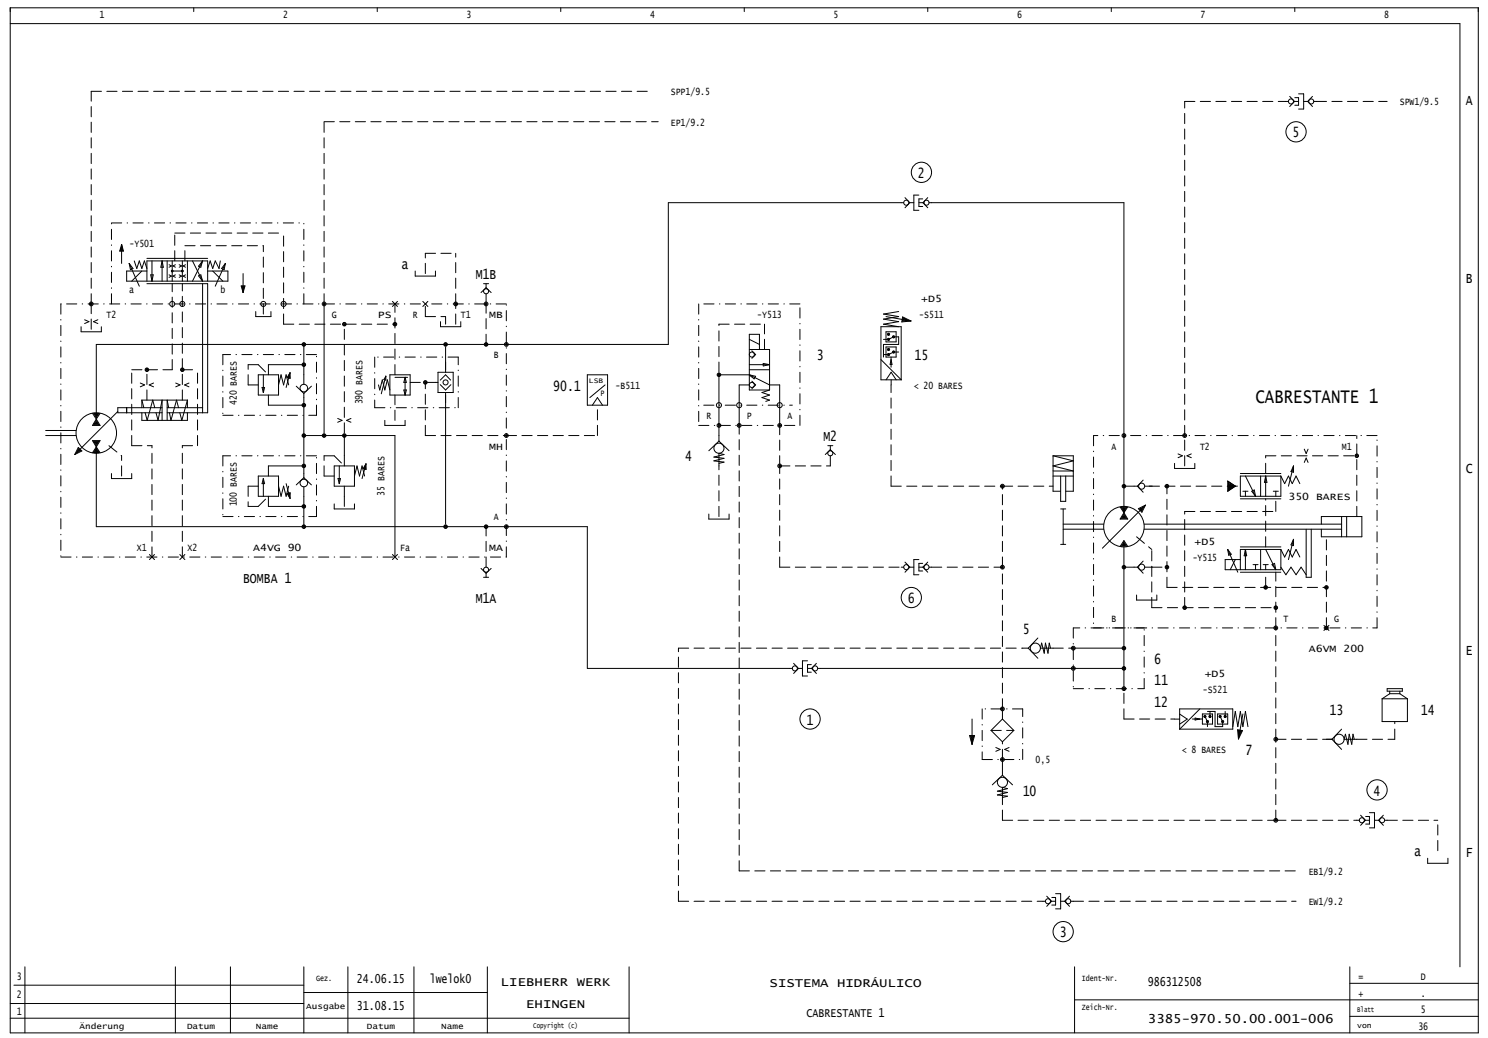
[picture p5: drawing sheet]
<svg xmlns="http://www.w3.org/2000/svg" width="582mm" height="406mm" viewBox="0 0 582 406" stroke-linecap="round" stroke-linejoin="round" font-family="sans-serif">
<g fill="none" stroke="#000" stroke-width=".39">
<path d="M4 3.1h574.2v400.9h-574.2zM4 9.2h567v369M75.8 3.1v1.4M147.6 3.1v1.4M219.3 3.1v1.4M291.1 3.1v1.4M362.9 3.1v1.4M434.7 3.1v1.4M506.4 3.1v1.4M503 39.7h1M504.4 37.7l1.9 2-1.9 2M505.9 39.7h2"/>
<path d="M506.4 38.2h1.5v3h-1.5M507.9 36.7h2v6h-2M509.9 39.7h1.6M511.5 39.7l1.9 2M513.4 37.7l-1.9 2M513.8 39.7h1M353.5 79.3h-92.1v55.4h-223.7v26.8M354 77.3l1.8 2M355.8 79.3h1.6M355.8 79.3l-1.8 2M359.4 76.3h-2v6h2M359.4 79.3h2"/>
<path d="M360.9 77.8h-1.5v3h1.5M362.9 77.3l-1.9 2 1.9 2M363.4 79.3h76.2v121.3M47.6 95.6l.7 2.6h-1.5zM47.6 95.6l.4 2.5h-1l.6-1.7 .1 1.4h-.4l.3-.7M47.6 95.6v7.4M50.5 103l1.5 2-1 .5zM50.5 103l4 9M52.5 102.1l1 2.9 1-2.9 1 2.9 1-2.9 1 2.9M55.5 106l-4 4M57.5 106h-8v4h39.6v-4h-7.9M57.5 110v-7.9h23.7v7.9"/>
<path d="M57.5 111h23.7v50.5h-15.8M57.5 101.1h23.7M58.9 107.5h1l-.5 2.5zM59.4 102.1v7.9M63.4 102.1v7.9M63.4 102.1l.5 2.4h-1zM65.4 102.1v7.9M66.1 103.5l1 .5-1 .5M66.1 107.5l1 .5-1 .5M67.4 106h3.9M67.4 102.1v7.9M68.6 103.5l-.9 .5 .9 .5"/>
<path d="M68.6 107.5l-.9 .5 .9 .5M70.1 103.5l.9 .5-.9 .5M70.1 107.5l.9 .5-.9 .5M71.3 102.1v7.9M72.6 103.5l-1 .5 1 .5M72.6 107.5l-1 .5 1 .5M73.3 102.1v7.9M75.3 102.1l3.9 7.9M77.7 107.9l.8-.4 .7 2.5zM79.2 102.1l-.7 2.4-.8-.4zM79.2 102.1l-3.9 7.9M79.2 111v50.5"/>
<path d="M83.2 106l4 4M86.2 102.1l-.5 2.9-1.5-2.9-1 2.9-1-2.9-1 2.9M88.1 103l-.4 2.5-1-.5zM88.1 103l-3.9 9M94.3 111.8h1.5l-.7 2.6zM95.1 112.9l.3-.7h-.5l.2 1.4 .5-1.6h-1l.5 2.4M95.1 107v7.4M126.8 118.9v50.5M153.5 117.9l2 2M155.5 117.9l-2 2M162.4 106v2h7.9v-2M165.4 117.9l2 2"/>
<path d="M167.4 117.9l-2 2M188.1 114.4l2-1.9 2 1.9M189.1 111h2M190.1 111v1.9M31.7 127.8v2h7.9v-2M33.1 125.1l1.7 .7-1.7 .8M38.3 125.1l-1.7 .7 1.7 .8M100 121.9v1.9h6v-1.9M118.8 134.7v15.6M172.3 125.8v2h7.9v-2M174.3 135.7v9.9M293.1 136.7h7.9v15.8"/>
<path d="M293.1 132.7l3.9 2M294.1 137.2l1.5 1.5-1.5 1.5M297 136.7v-5.9h-3.9v21.7h7.9M345.6 132.7h1.9l2-.9h2v2.9h-5.9v5M346.5 129.8h4v3.9h-4zM346.5 135.7h4v4h-4zM346.5 123.8l9.8 1.7M351.5 137.7h-2l-2 1h-1.9M351.5 121.9l-5.9 .9 5.9 1-5.9 1 5.9 1-5.9 1 5.9 1M353 124l3.3 1.5-3.6 .4zM354.3 125.2l-.9-.6-.1 .6 1.9 .2-2-1.1-.2 1.3 3.3-.1M49.5 159.5v2"/>
<path d="M54.9 149.8l1.7 .8-1.7 .7M55.5 156.5v3M55.5 156.5l.8 3M55.5 156.5h17.8M60.1 149.8l-1.7 .8 1.7 .7M60.5 159.5l-.8-3-2.1 7.9-.8-2.9M63.4 159.5h-17.3v2h17.3M65.4 159.5h13.8M66 159.5l-.6-3v7.9M68.7 149.8l1.7 .8-1.7 .7M69.8 159.5l-.8-3-2.1 7.9-.6-2.9M73.3 156.5v3"/>
<path d="M73.3 156.5l-2.2 7.9-.8-2.9M73.9 149.8l-1.7 .8 1.7 .7M101 146.6h7.9v7.9h-7.9zM102.5 151.6h1l-.5 1.9zM103 146.6v6.9M105 154.5v4h13.8M108.9 150.6l1-4 1 4 1-4 1 4M113.4 145.8l.1 2.2-1.2-.3zM113.4 145.8l-1.5 5.8M113.4 145.8l-.8 1.8 .7 .2v-1.4l-.4 1.1 .3 .1-.1-.6M115.9 151.1l2.9 2.8M118.8 142.6h-13.8v4"/>
<path d="M118.8 153.9v32.9M121.8 151.1l-3 2.8M148 150.6l.5 1.9 1-3.9 1 3.9 1-3.9 1 3.9M150.9 147.2l-.8 1.3 .8 .2v-1.6l-1.8 6.9M152.5 146.6h7.9v7.9h-7.9zM154.5 147.6h4.9M157.9 152.5h1l-.5 2zM158.4 147.6l.5 2h-1zM158.4 147.6v6.9M170.3 149.6h1M171.3 145.6h6v7.9h-6zM172.2 150.5l2.1 2 2.1-2"/>
<path d="M172.2 148.7l2.1-2.1 2 2.1M174.3 153.5v51.5M229.7 146.6h7.9v11.9h-7.9zM231.7 158.5l2-3 2 3M236.7 150.6l-6 4.9M293.1 146.6h-11.9v25.9M293.1 142.6h7.9M293.1 144.6h7.9M293.1 146.6l2.5 .6-.6 1-1.9-1.5M293.1 146.6l7.9 4h4v15.8M293.1 150.6h-4v15.8M294.1 149.1l1.5 1.5-1.5 1.4"/>
<path d="M298.5 142.1l2.5 .5-2.5 .5zM301 152.5l-3 1 3 1-3 1 3 1-1.5 .5M344.6 148.6v-20.8h7.9v20.8M344.6 140.7l7.9 7.9h-7.9M346.6 148.6l1.9-3 2 3M348.5 140.7l.4 1.8h-.8zM348.5 148.6v1.9M17.9 170.4h11.8M17.9 168.4h11.8M30.6 175l1.4 1.4-2.8 1.4zM30.7 175.5l.8 .8-1.6 .8zM30.8 175.9l.2 .3-.4 .2z"/>
<path d="M36.2 172.3h2.9l-1.4 2.5zM36.2 161.6l1.5 2.3M36.7 161.7h1.9l-.9 1.6zM36.7 172.6h1.9l-.9 1.6zM37.2 162h1l-.5 .8zM37.2 172.9h1l-.5 .7zM37.5 162.2h.4l-.2 .3zM37.5 173.1h.4l-.2 .2zM37.7 163.9l1.4 2.5h-2.9zM37.7 174.8v31.2h192v55.4h80.2M37.7 165.1l.5 .7h-1zM37.7 164.5l.9 1.6h-1.9z"/>
<path d="M37.7 174.8l1.4 2.3M37.6 176.4h.1M37.7 175.9l.6 .8h-1.2zM37.7 175.3l1 1.7h-2.1zM37.7 174.8l-1.5 2.3M37.8 165.6h-.3l.2-.2 .2 .2M39.1 161.6l-1.4 2.3M46.1 161l-16.9 16.8M55.5 161.5v2.9h17.8v-2.9M61 161.5l.8 2.9 1.6-7.9v7.9M118.8 170.4h35.7v47.5M132.1 163.7l1.7 .7-1.7 .8"/>
<path d="M134.7 170.4v11.8M137.3 163.7l-1.7 .7 1.7 .8M150.5 164.4v2h7.9v-2M281.2 172.5l-4 3.8M281.2 172.5l4 3.8M322.8 177.8l2-1.9 1.9 1.9M323.8 174.3h2M324.8 174.3v2M411.9 178.3h7.9v13.8h-3M411.9 178.3l7.9 2-7.9 1.9 7.9 2h-7.9M411.9 178.3v13.8h2.9M460.8 177.5l1.7 .8-1.7 .7"/>
<path d="M466 177.5l-1.7 .8 1.7 .7M510.1 175.7l.8 1.7 .7-1.7M43.6 185.2v2h7.9v-2M101 186.2h7.9v7.9h-7.9zM103 187.2v6.9M103 187.2l.5 2h-1zM105 194.1v4h13.8M108.9 190.2l1 3.9 1-3.9 1 3.9 1-3.9M111.9 189.2l1.5 5.7M112.3 193.1l1.2-.4-.1 2.2zM113.1 193.8l.1-.7-.3 .1 .4 1.1v-1.4l-.7 .2 .8 1.8M118.8 182.2h-13.8v4"/>
<path d="M118.8 190.4v15.6M118.8 186.8l3 2.9M118.8 186.8l-2.9 2.9M130.7 182.2h7.9v8h-7.9zM130.7 197.1v2h7.9v-2M132.2 187.2h1l-.5 2zM132.7 182.2v7M134.7 190.2v7.9M138.6 186.2l1-4 1 4 1-4 1 4M143.1 181.4l.1 2.2-1.2-.3zM143.1 181.4l-1.5 5.8M143.1 181.4l-.8 1.9 .7 .2v-1.4l-.4 1 .3 .1-.1-.6"/>
<path d="M281.2 181.3l2-.5-4-.5 4-1-4-.5 4-1-2-.5v4.9M411.9 186.2h7.9M414.8 199.1h2M414.8 186.2v9.9h2v-9.9M415.8 199.1v13.8M438.1 198.3l1.5 2.3M438.5 198.4h2.2l-1.1 1.7zM439 198.7h1.2l-.6 .8zM439.5 199h.2zM441.1 198.3l-1.5 2.3M443.6 190.2h1.3M444.9 190.2l2.2 2.3"/>
<path d="M445.2 199l2.8-1.4-1.4 2.8zM445.7 199.1l1.6-.8-.8 1.6zM446.2 199.2l.4-.2-.2 .5zM447.1 187.8l-2.2 2.4M447.7 190.2h3M448 197.6l-16.8 16.8M459.4 181.3v1.9h7.9v-1.9M480.2 188.2l3 2-3 1.9zM482.9 190.2l-2.4-1.5v2.9l2.2-1.3-1.9-1v1.9l1.5-.9-1.3-.6v1.1l.9-.5-.7-.2v.3l.2-.1M485.1 186.2h15.9v7.9h-15.9zM485.1 195.1h15.9M485.1 185.2h15.9"/>
<path d="M486.1 192.1h2M487.1 192.1v2M487.1 186.2l4 7.9M489.6 192.1l1-.5 .5 2.5zM493.1 186.2v7.9M495 186.2v7.9M495 186.2l.5 2.5h-1zM498 192.1h2M499 192.1v2M501 186.2l1.5 3 1.5-3 1.4 3 1.5-3 1.5 3M505.9 182.2v2.5l-1-.3zM505.9 182.2l-1.9 8"/>
<path d="M510.1 180.9l.8-1.7 .7 1.7M58.4 216.9l2 2M60.4 216.9l-2 2M70.3 216.9l2 2M72.3 216.9l-2 2M153.5 216.9l2 2M155.5 216.9l-2 2M277.2 201.1v1.9h8v-1.9M354 219.9l1.8 1.9M359.4 218.9h-2v5.9h2M362.9 219.9l-1.9 1.9 1.9 2M414.8 212.9h2"/>
<path d="M415.8 207h15.9M415.8 205h15.9M438.1 213.7l1.5-2.3 1.5 2.3M439.6 213.9v55.5M439.6 212l1 1.6h-2zM439.6 212.5l.5 .8h-1zM439.6 212.8l.2 .3h-.4zM439.6 200.6l1.5 2.4h-3zM439.6 201.2l1 1.5h-2zM439.6 201.7l.5 .7h-1zM439.6 202l.2 .2h-.4zM447.1 219.5l-2.2 2.3"/>
<path d="M447.5 207h77.2M447.5 205h77.2M480.2 214.9l3.9 8.9M480.2 214.9l1.4 1.9-1 .4zM483.2 218.9l-2 3.9M485.1 213.9h15.9M487.1 214.9v7.9M487.1 214.9l.5 2.5h-1zM493.1 214.9v7.9M495 214.9l4 7.9M501 214.9h-15.9v7.9M501 214.9v7.9h-21.8v-3.9h5.9"/>
<path d="M501 214.9l1.5 3 1.5-3 1.4 3 1.5-3 1.5 3M505.9 211v2.4l-1-.3zM505.9 211l-1.9 7.9M510.9 207v18.8h2v-18.8M516.8 205v-3h15.9v8h-15.9v-3M524.7 202v8M526.7 202v8M188.1 222.3l2 1.9 2-1.9M189.1 225.8h2M190.1 223.8v2M352.5 221.8h1M355.8 221.8h1.6"/>
<path d="M355.8 221.8l-1.8 2M359.4 221.8h2M360.9 220.4h-1.5v2.9h1.5M363.4 221.8h1M443.6 221.8h1.3M444.5 232.7v2h8v-2M444.9 221.8l2.2 2.4M447.7 221.8h3M485.1 223.8h15.9M490.1 220.9h2M491.1 220.9v1.9M494.1 220.9h1.9"/>
<path d="M495 220.9v1.9M497.5 220.9l1-.5 .5 2.4zM501 221.8l2 3 1.9-3 2 3 2-3 2 3M310.4 259.5l1.9 1.9M315.9 258.5h-2v5.9h2M317.3 260h-1.4v2.9h1.4M319.3 259.5l-1.9 1.9 1.9 2M400 253.5h2.2M402.2 253.5l3.7 4M405.9 249.6l-3.7 3.9M410.9 253.5l-.5-2-.5 4-1-4-.5 4-1-4-.5 2h5M419.8 253.5h19.8"/>
<path d="M517.8 244.6l2 2M519.8 244.6l-2 2M312.3 261.4h1.6M312.3 261.4l-1.9 2M315.9 261.4h1.9M319.8 261.4h119.8M461.4 277.3h20.8v7.9h-20.8M461.4 279.3l3 2-3 2M469.3 277.3l-7.9 7.9v-7.9M470.3 279.3h3.9v3.9h-3.9zM472.3 278.3h2.9v5.9h3v-2l-1-1.9M473.3 278.3v2"/>
<path d="M476.2 279.3h4v3.9h-4zM479.2 278.3v2M486.1 279.3l-1.7 9.7M540.6 273.3v8.9h9.9v-8.9M540.6 273.3h9.9M542.6 269.4h5.9v1h-5.9zM543.5 270.4v.9M543.5 271.3h4M543.5 271.3l-2.9 2M547.5 270.4v.9M547.5 271.3l3 2M379.2 287.7h2l-1 3.4z"/>
<path d="M380.2 289.2l.4-1h-.6l.2 1.9 .7-2.2h-1.3l.6 3.2M380.2 281.2v9.9M387.6 285.7l4.5-4.5 4.4 4.5-4.4 4.5zM389.5 292.4l1.7 .7-1.7 .8M394.7 292.4l-1.7 .7 1.7 .8M459.4 281.3h2M467.4 280.9l1.9 .3-1.9 .4zM471.3 280.3l1 1.9v2M482.2 284.2l1-5.9 .9 5.9 1-5.9 1 5.9 1-5.9 1 5.9M484 285.4l2 .4-1.6 3.2zM484.8 287.1l.5-.9-.6-.1-.1 1.8 1.1-2-1.3-.2v3.3M518.8 289.2h2.2"/>
<path d="M521 289.2l3.7 3.9M524.7 285.2l-3.7 4M529.7 289.2l-.5-2-.5 3.9-1-3.9-.5 3.9-1-3.9-.5 2h5M392.1 301v2.2M392.1 311.9l2-.5-4-.5 4-.9-4-.5 4-1-2-.5v4.9M392.1 303.2l-4 3.8M392.1 303.2l3.9 3.8M532.2 318.9l1.8 1.9-1.8 2M534.1 319.4h1.5v2.9h-1.5M535.6 317.9h2v5.9h-2M541.1 318.9l-1.9 1.9M530.7 320.8h1"/>
<path d="M533.7 320.8h1.9M537.6 320.8h1.6M539.2 320.8l1.9 2M541.6 320.8h1M558.4 335.7v2h7.9v-2M407.9 352.5h1M409.4 350.5l1.9 2-1.9 2M410.9 352.5h2M411.4 351h1.5v3h-1.5M412.9 349.6h1.9v5.9h-1.9M414.8 352.5h1.6M416.4 352.5l1.9 2"/>
<path d="M418.3 350.5l-1.9 2M418.8 352.5h1M9.7 378.2v25.8M68.6 378.2v25.8M90.1 378.2v25.8M118.8 378.2v25.8M136.1 378.2v25.8M161.9 378.2v25.8M190.6 378.2v25.8M246.1 378.2v25.8M420.3 378.2v25.8M528 378.2v25.8"/>
<path d="M4 398.3h242.1M4 392.5h114.8M5.4 385.3h113.4M118.8 388.2h71.8M420.3 391.1h157.9M528 397.5h50.2M528 384.6h50.2"/>
<circle cx="504.9" cy="39.7" r=".99"/>
<circle cx="512.9" cy="39.7" r=".99"/>
<circle cx="506.9" cy="51.6" r="4"/>
<circle cx="354.5" cy="79.3" r=".99"/>
<circle cx="360.4" cy="67.4" r="4"/>
<circle cx="362.4" cy="79.3" r=".99"/>
<circle cx="35.7" cy="118.9" r=".74"/>
<circle cx="35.7" cy="118.9" r=".37"/>
<circle cx="67.4" cy="118.9" r=".99"/>
<circle cx="67.4" cy="106" r=".25"/>
<circle cx="67.4" cy="106" r=".1"/>
<circle cx="67.4" cy="106" r=".35"/>
<circle cx="71.3" cy="106" r=".35"/>
<circle cx="71.3" cy="118.9" r=".99"/>
<circle cx="71.3" cy="106" r=".25"/>
<circle cx="71.3" cy="106" r=".1"/>
<circle cx="103" cy="118.9" r=".99"/>
<circle cx="110.9" cy="118.9" r=".99"/>
<circle cx="126.8" cy="118.9" r=".74"/>
<circle cx="126.8" cy="118.9" r=".37"/>
<circle cx="178.2" cy="118.9" r=".74"/>
<circle cx="178.2" cy="118.9" r=".37"/>
<circle cx="190.1" cy="118.9" r=".37"/>
<circle cx="190.1" cy="113.9" r=".99"/>
<circle cx="190.1" cy="118.9" r=".74"/>
<circle cx="118.8" cy="134.7" r=".5"/>
<circle cx="118.8" cy="134.7" r=".69"/>
<circle cx="118.8" cy="134.7" r=".2"/>
<circle cx="134.7" cy="126.8" r=".69"/>
<circle cx="134.7" cy="126.8" r=".5"/>
<circle cx="134.7" cy="126.8" r=".2"/>
<circle cx="154.5" cy="126.8" r=".69"/>
<circle cx="154.5" cy="126.8" r=".5"/>
<circle cx="154.5" cy="126.8" r=".2"/>
<circle cx="174.3" cy="134.7" r=".69"/>
<circle cx="174.3" cy="134.7" r=".5"/>
<circle cx="174.3" cy="134.7" r=".2"/>
<circle cx="190.1" cy="134.7" r=".69"/>
<circle cx="190.1" cy="134.7" r=".5"/>
<circle cx="190.1" cy="134.7" r=".2"/>
<circle cx="198" cy="134.7" r=".74"/>
<circle cx="198" cy="134.7" r=".37"/>
<circle cx="294.1" cy="138.7" r=".99"/>
<circle cx="347.5" cy="130.8" r=".42"/>
<circle cx="347.5" cy="136.7" r=".42"/>
<circle cx="347.5" cy="132.7" r=".3"/>
<circle cx="347.5" cy="130.8" r=".3"/>
<circle cx="347.5" cy="136.7" r=".3"/>
<circle cx="347.5" cy="130.8" r=".12"/>
<circle cx="347.5" cy="136.7" r=".12"/>
<circle cx="347.5" cy="132.7" r=".42"/>
<circle cx="347.5" cy="138.7" r=".42"/>
<circle cx="347.5" cy="138.7" r=".3"/>
<circle cx="347.5" cy="132.7" r=".12"/>
<circle cx="347.5" cy="138.7" r=".12"/>
<circle cx="349.5" cy="137.7" r=".3"/>
<circle cx="349.5" cy="137.7" r=".12"/>
<circle cx="349.5" cy="131.8" r=".3"/>
<circle cx="349.5" cy="131.8" r=".42"/>
<circle cx="349.5" cy="137.7" r=".42"/>
<circle cx="349.5" cy="131.8" r=".12"/>
<circle cx="57.5" cy="144.6" r=".69"/>
<circle cx="57.5" cy="144.6" r=".2"/>
<circle cx="57.5" cy="144.6" r=".5"/>
<circle cx="71.3" cy="144.6" r=".69"/>
<circle cx="71.3" cy="144.6" r=".2"/>
<circle cx="71.3" cy="144.6" r=".5"/>
<circle cx="118.8" cy="158.5" r=".5"/>
<circle cx="118.8" cy="142.6" r=".5"/>
<circle cx="118.8" cy="151.8" r="1.49"/>
<circle cx="118.8" cy="142.6" r=".69"/>
<circle cx="118.8" cy="158.5" r=".69"/>
<circle cx="118.8" cy="142.6" r=".2"/>
<circle cx="118.8" cy="158.5" r=".2"/>
<circle cx="166.4" cy="149.6" r=".69"/>
<circle cx="166.4" cy="149.6" r=".5"/>
<circle cx="166.4" cy="149.6" r=".2"/>
<circle cx="174.3" cy="149.6" r=".99"/>
<circle cx="281.2" cy="158.5" r=".99"/>
<circle cx="281.2" cy="146.6" r=".69"/>
<circle cx="281.2" cy="146.6" r=".5"/>
<circle cx="281.2" cy="146.6" r=".2"/>
<circle cx="289.1" cy="158.5" r=".99"/>
<circle cx="294.1" cy="150.6" r=".99"/>
<circle cx="305" cy="158.5" r=".99"/>
<circle cx="37.7" cy="169.4" r="7.9"/>
<circle cx="118.8" cy="170.4" r=".5"/>
<circle cx="118.8" cy="170.4" r=".69"/>
<circle cx="118.8" cy="170.4" r=".2"/>
<circle cx="126.8" cy="170.4" r=".69"/>
<circle cx="126.8" cy="170.4" r=".5"/>
<circle cx="126.8" cy="170.4" r=".2"/>
<circle cx="134.7" cy="170.4" r=".69"/>
<circle cx="134.7" cy="170.4" r=".5"/>
<circle cx="134.7" cy="170.4" r=".2"/>
<circle cx="198" cy="170.4" r=".74"/>
<circle cx="198" cy="170.4" r=".37"/>
<circle cx="281.2" cy="175.3" r="1.98"/>
<circle cx="281.2" cy="166.4" r=".74"/>
<circle cx="281.2" cy="166.4" r=".37"/>
<circle cx="289.1" cy="166.4" r=".74"/>
<circle cx="289.1" cy="166.4" r=".37"/>
<circle cx="305" cy="166.4" r=".74"/>
<circle cx="305" cy="166.4" r=".37"/>
<circle cx="324.8" cy="177.3" r=".99"/>
<circle cx="439.6" cy="170.4" r=".74"/>
<circle cx="439.6" cy="170.4" r=".37"/>
<circle cx="463.4" cy="170.4" r=".37"/>
<circle cx="463.4" cy="170.4" r=".74"/>
<circle cx="530.7" cy="178.3" r=".69"/>
<circle cx="530.7" cy="178.3" r=".49"/>
<circle cx="530.7" cy="178.3" r=".2"/>
<circle cx="118.8" cy="198.1" r=".5"/>
<circle cx="118.8" cy="182.2" r=".5"/>
<circle cx="118.8" cy="188.9" r="1.49"/>
<circle cx="118.8" cy="182.2" r=".69"/>
<circle cx="118.8" cy="198.1" r=".69"/>
<circle cx="118.8" cy="182.2" r=".2"/>
<circle cx="118.8" cy="198.1" r=".2"/>
<circle cx="305" cy="182.2" r=".74"/>
<circle cx="305" cy="182.2" r=".37"/>
<circle cx="392.1" cy="190.2" r=".74"/>
<circle cx="392.1" cy="190.2" r=".37"/>
<circle cx="439.6" cy="190.2" r=".69"/>
<circle cx="439.6" cy="190.2" r=".49"/>
<circle cx="439.6" cy="190.2" r=".2"/>
<circle cx="446.5" cy="190.2" r="1.19"/>
<circle cx="456.4" cy="190.2" r=".69"/>
<circle cx="456.4" cy="190.2" r=".5"/>
<circle cx="456.4" cy="190.2" r=".2"/>
<circle cx="118.8" cy="206" r=".5"/>
<circle cx="118.8" cy="206" r=".69"/>
<circle cx="118.8" cy="206" r=".2"/>
<circle cx="174.3" cy="206" r=".69"/>
<circle cx="174.3" cy="206" r=".5"/>
<circle cx="174.3" cy="206" r=".2"/>
<circle cx="190.1" cy="206" r=".69"/>
<circle cx="190.1" cy="206" r=".5"/>
<circle cx="190.1" cy="206" r=".2"/>
<circle cx="198" cy="206" r=".74"/>
<circle cx="198" cy="206" r=".37"/>
<circle cx="439.6" cy="206" r="7.9"/>
<circle cx="190.1" cy="222.8" r=".99"/>
<circle cx="354.5" cy="221.8" r=".99"/>
<circle cx="356.4" cy="233.7" r="4"/>
<circle cx="362.4" cy="221.8" r=".99"/>
<circle cx="392.1" cy="221.8" r=".74"/>
<circle cx="392.1" cy="221.8" r=".37"/>
<circle cx="439.6" cy="221.8" r=".69"/>
<circle cx="439.6" cy="221.8" r=".49"/>
<circle cx="439.6" cy="221.8" r=".2"/>
<circle cx="446.5" cy="221.8" r="1.19"/>
<circle cx="456.4" cy="221.8" r=".69"/>
<circle cx="456.4" cy="221.8" r=".5"/>
<circle cx="456.4" cy="221.8" r=".2"/>
<circle cx="463.4" cy="237.7" r=".49"/>
<circle cx="463.4" cy="237.7" r=".2"/>
<circle cx="463.4" cy="237.7" r=".69"/>
<circle cx="495" cy="229.8" r=".2"/>
<circle cx="495" cy="229.8" r=".69"/>
<circle cx="495" cy="229.8" r=".5"/>
<circle cx="499" cy="237.7" r=".69"/>
<circle cx="499" cy="237.7" r=".49"/>
<circle cx="499" cy="237.7" r=".2"/>
<circle cx="518.8" cy="229.8" r=".69"/>
<circle cx="518.8" cy="229.8" r=".5"/>
<circle cx="518.8" cy="229.8" r=".2"/>
<circle cx="404.9" cy="253.5" r="1.98"/>
<circle cx="419.8" cy="253.5" r=".74"/>
<circle cx="419.8" cy="253.5" r=".37"/>
<circle cx="439.6" cy="253.5" r=".69"/>
<circle cx="439.6" cy="253.5" r=".49"/>
<circle cx="439.6" cy="253.5" r=".2"/>
<circle cx="499" cy="245.6" r=".74"/>
<circle cx="499" cy="245.6" r=".37"/>
<circle cx="518.8" cy="245.6" r=".69"/>
<circle cx="518.8" cy="245.6" r=".5"/>
<circle cx="518.8" cy="245.6" r=".2"/>
<circle cx="310.9" cy="261.4" r=".99"/>
<circle cx="318.8" cy="261.4" r=".99"/>
<circle cx="392.1" cy="277.3" r=".74"/>
<circle cx="392.1" cy="277.3" r=".37"/>
<circle cx="419.8" cy="261.4" r=".74"/>
<circle cx="419.8" cy="261.4" r=".37"/>
<circle cx="439.6" cy="269.4" r=".74"/>
<circle cx="439.6" cy="261.4" r=".69"/>
<circle cx="439.6" cy="261.4" r=".49"/>
<circle cx="439.6" cy="269.4" r=".37"/>
<circle cx="439.6" cy="261.4" r=".2"/>
<circle cx="316.8" cy="281.2" r="4"/>
<circle cx="392.1" cy="297.1" r=".74"/>
<circle cx="392.1" cy="297.1" r=".37"/>
<circle cx="471.3" cy="280.3" r=".3"/>
<circle cx="471.3" cy="280.3" r=".42"/>
<circle cx="471.3" cy="280.3" r=".12"/>
<circle cx="472.3" cy="282.2" r=".12"/>
<circle cx="472.3" cy="282.2" r=".3"/>
<circle cx="472.3" cy="282.2" r=".42"/>
<circle cx="473.3" cy="280.3" r=".42"/>
<circle cx="473.3" cy="280.3" r=".12"/>
<circle cx="473.3" cy="280.3" r=".3"/>
<circle cx="477.2" cy="280.3" r=".3"/>
<circle cx="477.2" cy="280.3" r=".42"/>
<circle cx="477.2" cy="280.3" r=".12"/>
<circle cx="478.2" cy="282.2" r=".42"/>
<circle cx="478.2" cy="282.2" r=".12"/>
<circle cx="478.2" cy="282.2" r=".3"/>
<circle cx="479.2" cy="280.3" r=".3"/>
<circle cx="479.2" cy="280.3" r=".42"/>
<circle cx="479.2" cy="280.3" r=".12"/>
<circle cx="499" cy="289.2" r=".74"/>
<circle cx="499" cy="289.2" r=".37"/>
<circle cx="523.8" cy="289.2" r="1.98"/>
<circle cx="392.1" cy="306" r="1.98"/>
<circle cx="538.6" cy="309" r="4"/>
<circle cx="499" cy="320.8" r=".74"/>
<circle cx="499" cy="320.8" r=".37"/>
<circle cx="532.7" cy="320.8" r=".99"/>
<circle cx="540.6" cy="320.8" r=".99"/>
<circle cx="409.9" cy="352.5" r=".99"/>
<circle cx="417.8" cy="352.5" r=".99"/>
<circle cx="415.8" cy="364.4" r="4"/>
</g>
<g fill="none" stroke="#000" stroke-width=".39" stroke-dasharray="4 2.1">
<path d="M35.7 35.7h217.8M463.4 39.7h39.6M514.8 39.7h27.8M126.8 47.6h130.6M68.3 91.2h42.6M72.3 96.1h30.7M166.4 99.1h11.8M35.7 118.9v-83.2M68.3 102.1v-10.9M72.3 102.1v-6M126.8 118.9v-71.3M166.4 107v-7.9"/>
<path d="M178.2 118.9v-19.8M190.1 118.9v-4M35.7 128.8v-9.9M103 122.8v-26.7M110.9 126.8v-35.6M110.9 126.8h43.6M166.4 123.8v-4.9M166.4 123.8h7.9M174.3 126.8v-3M178.2 126.8v-7.9M190.1 134.7v-15.8M281.2 126.8h17.8"/>
<path d="M299 136.7v-9.9M348.5 139.7v3.9M51.5 144.6h15.9M57.5 156.5v-11.9M67.4 144.6v-33.6M71.3 156.5v-45.5M71.3 144.6h6M97.1 150.6v-8M97.1 142.6h3.9M101 142.6l4 4M101 150.6h-3.9M154.5 146.6v-27.7"/>
<path d="M160.4 149.6h9.9M281.2 145.6v-18.8M42.6 174.3l5 4M51.5 174.3v-29.7M51.5 174.3h7.9M71.3 174.3h6M77.3 174.3v-29.7M126.8 178.3h3.9M130.7 178.3l4 3.9M134.7 169.4v-42.6M154.5 164.4v-9.9M166.4 170.4v-20.8"/>
<path d="M166.4 170.4h31.6M198 170.4h35.7M233.7 170.4v-11.9M463.4 170.4v-130.7M495 178.3h35.7M47.6 186.2v-7.9M97.1 190.2v7.9M97.1 198.1h3.9M101 198.1l4-4M101 190.2h-3.9M126.8 186.2v-7.9M130.7 186.2h-3.9"/>
<path d="M305 182.2v-15.8M305 182.2h19.8M324.8 182.2v-3.9M348.5 190.2v-39.6M348.5 190.2h43.6M392.1 190.2h19.8M439.6 190.2h4M449.5 190.2h35.6M463.4 182.2v-11.8M495 185.2v-6.9M59.4 217.9v-43.6M71.3 217.9v-43.6"/>
<path d="M281.2 202v-19.8M444.5 210l6 4.9M463.4 200.1h35.6M495 213.9v-18.8M499 200.1v-5M530.7 202v-31.6M190.1 221.8v-15.8M305 221.8v-39.6M305 221.8h47.5M364.4 221.8h27.7M392.1 221.8v-31.6M439.6 221.8h4"/>
<path d="M450.5 237.7v-22.8M450.5 237.7h48.5M450.5 221.8h5.9M456.4 229.8v-39.6M456.4 229.8h62.4M463.4 237.7v-37.6M495 229.8v-6M265.4 253.5h134.6M411.9 253.5h7.9M499 245.6v-21.8M518.8 245.6v-35.6M392.1 277.3v-55.5"/>
<path d="M387.6 285.7h8.9M392.1 297.1v-6.9M392.1 281.2v-3.9M439.6 281.2v-11.8M439.6 281.2h19.8M470.3 281.2h-4M499 289.2v-43.6M499 289.2h23.8M530.7 289.2h14.8M545.5 289.2v-7M392.1 320.8v-7.9M392.1 320.8h106.9"/>
<path d="M499 320.8v-31.6M499 320.8h31.7M542.6 320.8h19.8M562.4 332.7v-11.9M265.4 352.5v-99M265.4 352.5h142.5M289.1 340.6v-174.2M289.1 340.6h217.8M419.8 352.5h87.1"/>
</g>
<g fill="none" stroke="#000" stroke-width=".39" stroke-dasharray="4 2.1 .2 2.1">
<path d="M43.6 87.2h75.2M23.8 118.9v99M43.6 118.9v-31.7M118.8 118.9v-31.7M198 118.9h-174.2M273.3 118.9v47.5M312.9 118.9h-39.6M87.2 138.7v23.7M123.8 138.7h-36.6M146.6 139.7v19.8M179.2 139.7h-32.6M146.6 159.5h32.6"/>
<path d="M179.2 159.5v-19.8M275.3 158.5h34.6M87.2 162.4h36.6M87.2 178.3v23.7M123.8 162.4v-23.7M123.8 178.3h-36.6M273.3 166.4h39.6M312.9 166.4v-47.5M427.7 170.4v75.2M538.6 170.4h-110.9M23.8 217.9h174.2M87.2 202h36.6"/>
<path d="M123.8 202v-23.7M198 217.9v-99M419.8 245.6v23.8M427.7 245.6h110.9M447.5 245.6h-27.7M538.6 245.6v-75.2M384.2 277.3v19.8M400 277.3h-15.8M419.8 269.4h27.7M447.5 269.4v-23.8M384.2 297.1h15.8M400 297.1v-19.8"/>
<path d="M392.1 301v-3.9"/>
</g>
<text font-size="7.8" x="491.1" y="157.6">CABRESTANTE 1</text>
<g font-size="5.7">
<text x="573.3" y="40.9">A</text>
<text x="573.3" y="110.5">B</text>
<text x="573.3" y="185.2">C</text>
<text x="573.3" y="256.2">E</text>
<text x="573.3" y="335.2">F</text>
</g>
<g font-size="5.6">
<text x="505.6" y="53.8">5</text>
<text x="359.1" y="69.6">2</text>
<text x="157.1" y="105.2">a</text>
<text x="186.1" y="109.2">M1B</text>
<text x="319.5" y="140.9">3</text>
<text x="357.7" y="140.9">15</text>
<text x="216.4" y="152.8">90.1</text>
<text x="322.1" y="172.6">M2</text>
<text x="268" y="180.5">4</text>
<text x="95.1" y="228">BOMBA 1</text>
<text x="186.1" y="235.9">M1A</text>
<text x="355.1" y="235.9">6</text>
<text x="400" y="247.8">5</text>
<text x="451.5" y="259.7">6</text>
<text x="451.5" y="268.1">11</text>
<text x="451.5" y="276.5">12</text>
<text x="520.1" y="279.5">13</text>
<text x="555.7" y="279.5">14</text>
<text x="315.5" y="283.4">1</text>
<text x="487.1" y="295.3">7</text>
<text x="400" y="311.2">10</text>
<text x="537.3" y="311.2">4</text>
<text x="553.1" y="334.9">a</text>
<text x="414.5" y="366.6">3</text>
</g>
<g font-size="4.9">
<text x="139.6" y="384.4">24.06.15</text>
<text x="168.1" y="384.4">lwelok0</text>
<text x="195.9" y="385.8">LIEBHERR WERK</text>
<text x="301" y="386.1">SISTEMA HIDRÁULICO</text>
<text x="449" y="385.8">986312508</text>
<text x="139.6" y="395.1">31.08.15</text>
<text x="205.8" y="394.4">EHINGEN</text>
<text x="315.5" y="397.6">CABRESTANTE 1</text>
<text x="449" y="400.2">3385-970.50.00.001-006</text>
</g>
<g font-size="4.1">
<text x="6.6" y="383.3">3</text>
<text x="531.3" y="383.3">=</text>
<text x="555.7" y="383.3">D</text>
<text x="531.3" y="389.8">+</text>
<text x="555.7" y="389.8">.</text>
<text x="6.6" y="390.5">2</text>
<text x="6.6" y="397">1</text>
<text x="555.7" y="396.3">5</text>
<text x="554.8" y="402.7">36</text>
</g>
<g font-size="3.9">
<text x="38.9" y="7.1">1</text>
<text x="110.7" y="7.1">2</text>
<text x="182.5" y="7.1">3</text>
<text x="254.3" y="7.1">4</text>
<text x="326" y="7.1">5</text>
<text x="397.8" y="7.1">6</text>
<text x="469.6" y="7.1">7</text>
<text x="541.4" y="7.1">8</text>
<text x="262.4" y="37.3">SPP1/9.5</text>
<text x="547.5" y="41.2">SPW1/9.5</text>
<text x="262.4" y="49.1">EP1/9.2</text>
<text x="50.7" y="96.7">-Y501</text>
<text x="50.6" y="114.5">a</text>
<text x="86.2" y="114.5">b</text>
<text x="360.3" y="118.3">+D5</text>
<text x="41.7" y="124.4">T2</text>
<text x="129.8" y="124.4">G</text>
<text x="147.8" y="124.4">PS</text>
<text x="161.4" y="124.4">R</text>
<text x="180.3" y="124.4">T1</text>
<text x="191.4" y="124.4">MB</text>
<text x="296.2" y="124.4">-Y513</text>
<text x="359.6" y="124.4">-S511</text>
<text x="193.1" y="140.2">B</text>
<text x="240.8" y="152.1">-B511</text>
<text x="357.4" y="152.1">&lt; 20 BARES</text>
<text x="92.7" y="158.5" transform="rotate(-90 92.7 158.5)">420 BARES</text>
<text x="141.8" y="158.2" transform="rotate(-90 141.8 158.2)">390 BARES</text>
<text x="276.3" y="164">R</text>
<text x="292.1" y="164">P</text>
<text x="308" y="164">A</text>
<text x="191.4" y="175.9">MH</text>
<text x="434.7" y="175.9">A</text>
<text x="469.4" y="175.9">T2</text>
<text x="524.8" y="175.9">M1</text>
<text x="150.4" y="193.9" transform="rotate(-90 150.4 193.9)">35 BARES</text>
<text x="504" y="195.7">350 BARES</text>
<text x="92.7" y="198.1" transform="rotate(-90 92.7 198.1)">100 BARES</text>
<text x="193.1" y="203.6">A</text>
<text x="53.6" y="215.5">X1</text>
<text x="73.4" y="215.5">X2</text>
<text x="99" y="215.5">A4VG 90</text>
<text x="156.5" y="215.5">Fa</text>
<text x="191.4" y="215.5">MA</text>
<text x="467.2" y="213.4">+D5</text>
<text x="466.5" y="219.4">-Y515</text>
<text x="434.7" y="243.2">B</text>
<text x="502" y="243.2">T</text>
<text x="521.8" y="243.2">G</text>
<text x="512" y="255.1">A6VM 200</text>
<text x="471.2" y="264.8">+D5</text>
<text x="470.4" y="270.9">-S521</text>
<text x="405" y="298.6">0,5</text>
<text x="462.2" y="294.7">&lt; 8 BARES</text>
<text x="511.9" y="342.2">EB1/9.2</text>
<text x="511.9" y="354.1">EW1/9.2</text>
</g>
<text font-size="3.4" x="234.9" y="154.8">P</text>
<g font-size="3.2">
<text x="123.6" y="383.7">Gez.</text>
<text x="423.2" y="383.7">Ident-Nr.</text>
<text x="119.8" y="394.5">Ausgabe</text>
<text x="423.2" y="395.2">Zeich-Nr.</text>
<text x="31.1" y="402.4">Änderung</text>
<text x="73.1" y="402.4">Datum</text>
<text x="100.1" y="402.4">Name</text>
<text x="143.5" y="402.4">Datum</text>
<text x="172.6" y="402.4">Name</text>
</g>
<g font-size="2.9">
<text x="530.8" y="395.8">Blatt</text>
<text x="208.6" y="402.3">Copyright (c)</text>
<text x="530.8" y="402.3">von</text>
</g>
<text font-size="2.8" x="230.3" y="149.7">LSB</text>
</svg>
